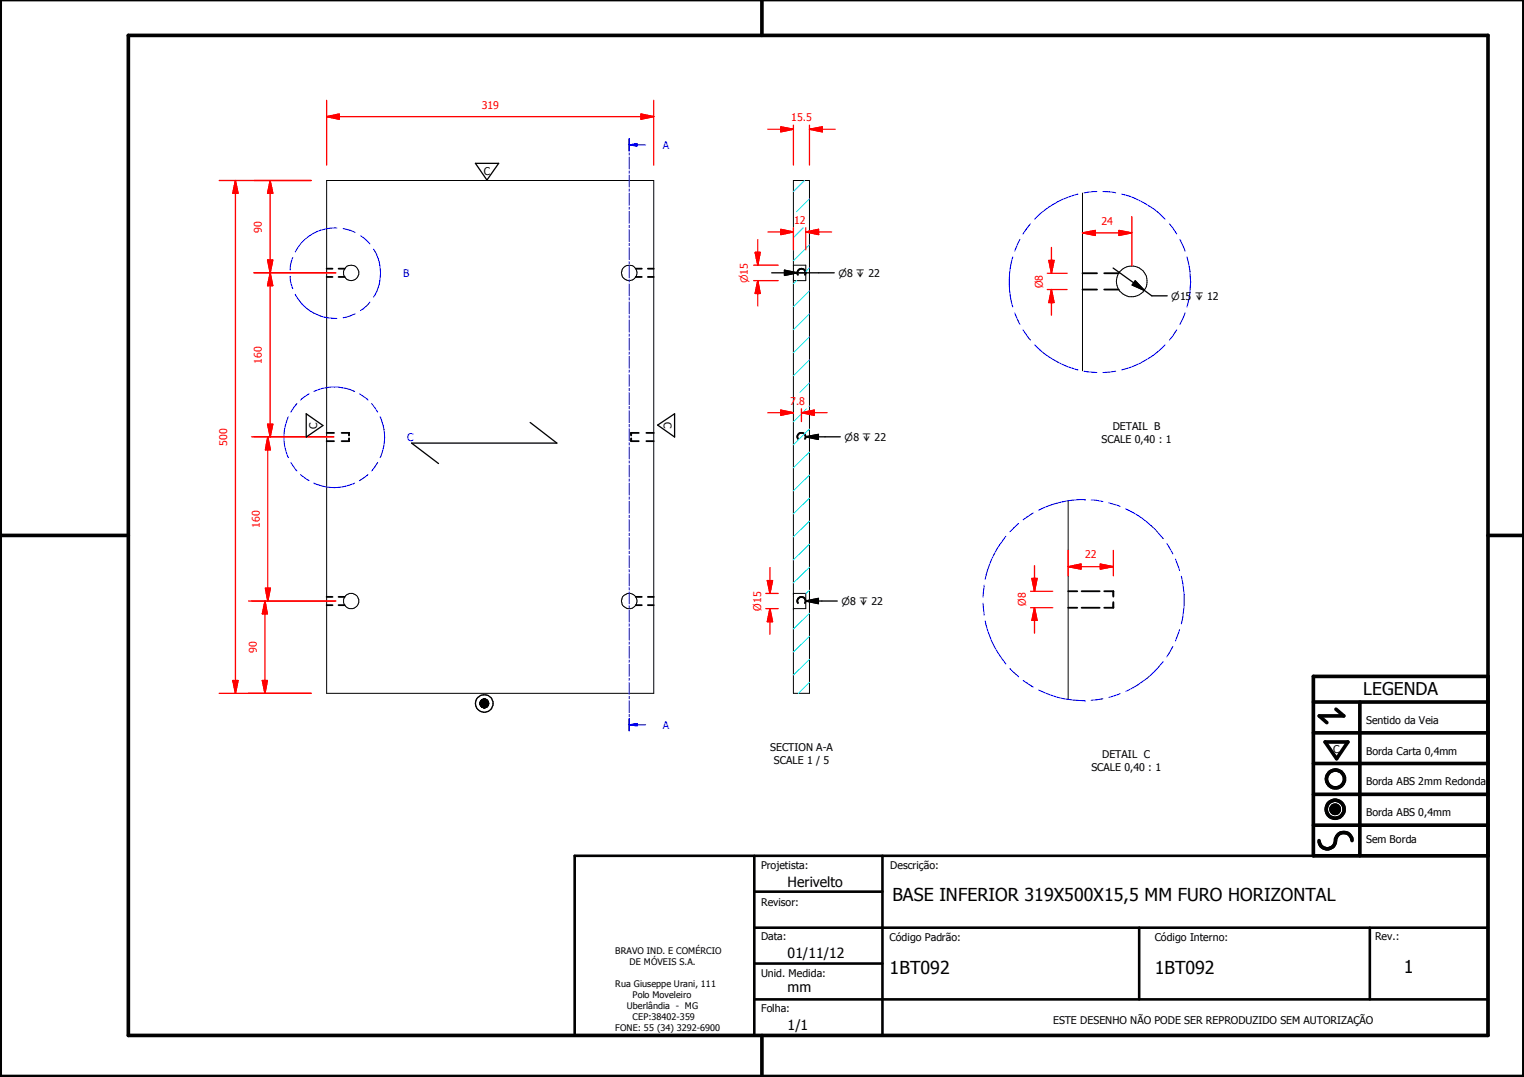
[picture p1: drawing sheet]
<svg xmlns="http://www.w3.org/2000/svg" width="297mm" height="210mm" viewBox="0 0 297 210" stroke-linecap="round" stroke-linejoin="round" font-family="sans-serif">
<g fill="#000">
<circle cx="68" cy="84.4" r=".18"/>
<circle cx="123" cy="84.4" r=".18"/>
</g>
<g fill="none" stroke="#000" stroke-width=".35">
<path d="M63.7 52.4h1.1M63.7 54h1.1M66 52.4h1.2M66 54h1.2M123.9 52.4h1.2M123.9 54h1.2M126.3 52.4h1.1M126.3 54h1.1M155.5 53.6a.78 .78 0 0 1 .7-1.2 .78 .78 0 0 1 .7 1.2M211 53.3h2.8M211 56.4h2.8M215.2 53.3h2.9"/>
<path d="M215.2 56.4h2.9M63.7 84.4h1.4M63.7 86h1.4M66.6 84.4h1.4v.5M68 85.4v.6h-1.4M123 85.4v.6h1.5M124.5 84.4h-1.5v.5M126 84.4h1.4M126 86h1.4M155.5 85.6a.8 .8 0 0 1 .7-1.3 .8 .8 0 0 1 .7 1.3M63.7 116.3h1.1M63.7 117.9h1.1"/>
<path d="M66 116.3h1.2M66 117.9h1.2M123.9 116.3h1.2M123.9 117.9h1.2M126.3 116.3h1.1M126.3 117.9h1.1M155.5 117.6a.81 .81 0 0 1 .7-1.3 .81 .81 0 0 1 .7 1.3M208.2 115.2h1.8M208.2 118.4h1.8M210.8 115.2h3.5M210.8 118.4h3.5M215.2 115.2h1.8v1.1"/>
<path d="M217 117.3v1.1h-1.8"/>
</g>
<g fill="none" stroke="#000" stroke-width=".19">
<path d="M63.7 35.2h63.7v99.9h-63.7zM154.6 35.2h3.2v99.9h-3.2zM211 37.6v34.7M154.6 51.7h2.5v3h-2.5M208.2 97.6v38.7M154.6 118.6h.1M154.6 115.7h.1M154.6 115.7h2.5v2.9h-2.5M93.6 137h1.6v.1zM93.6 137l1.6 .1h-1.6zM93.6 137.1l1.6 .1zM93.6 137.2h1.6z"/>
<path d="M93.6 137.2l1.6 .1zM93.6 137.3l1.6 .1zM93.6 136.9l1.6 .1zM93.6 137.4h1.6zM93.6 137.4l1.6 .1zM93.6 136.8l1.6 .1h-1.6zM93.6 136.8h1.6v.1zM93.6 137.5h1.6zM93.6 137.5h1.5zM93.6 136.7l1.6 .1zM93.7 137.5h1.4zM93.7 137.5l1.4 .1z"/>
<path d="M93.7 136.7h1.5zM93.7 137.6h1.4zM93.7 137.6l1.3 .1zM93.7 136.6l1.4 .1zM93.8 137.7h1.2zM93.8 136.5l1.3 .1zM93.8 136.5h1.2zM93.8 137.7l1.1 .1zM93.9 137.8h1zM93.9 137.8h.9zM93.9 136.4l1.1 .1zM93.9 136.4h1z"/>
<path d="M94 137.8h.8zM94 137.8l.7 .1zM94 136.4h.9zM94 136.4h.8zM94.1 137.9h.6zM94.1 136.3l.7 .1zM94.1 136.3h.6zM94.1 137.9h.5zM94.2 137.9h.4zM94.2 137.9l.3 .1zM94.2 136.3h.5zM94.2 136.3h.4z"/>
<path d="M94.3 138h.2zM94.3 136.3h.3zM94.3 136.3h.2zM259.4 157.6l1.6 .1zM259.4 157.7l1.6 .1zM259.4 157.8l1.6 .1zM259.4 157.9h1.6v.1zM259.4 157.9l1.6 .1h-1.5zM259.4 157.6h1.6zM259.5 158h1.5zM259.5 158l1.4 .1zM259.5 157.5l1.5 .1z"/>
<path d="M259.5 158.1h1.4zM259.5 157.4l1.5 .1zM259.5 158.1l1.4 .1zM259.5 157.3l1.4 .1zM259.6 158.2h1.3zM259.6 158.2h1.2zM259.6 157.2l1.3 .1zM259.6 158.2l1.2 .1zM259.6 157.2h1.3zM259.7 158.3h1.1zM259.7 158.3l1 .1zM259.7 157.1l1.1 .1z"/>
<path d="M259.7 157.1h1.1zM259.8 158.4h.9zM259.8 158.4h.8zM259.8 157.1h1zM259.8 157.1h.9zM259.8 158.4l.8 .1zM259.8 157l.9 .1zM259.8 157h.8zM259.9 158.5h.7zM259.9 158.5h.6zM259.9 157h.7zM260 158.5h.5z"/>
<path d="M260 158.5h.4zM260 157h.6zM260.1 158.5h.3zM260.1 158.5h.2zM260.1 156.9l.4 .1zM260.1 156.9h.3zM260.1 156.9h.2z"/>
<circle cx="68.4" cy="53.2" r="1.51"/>
<circle cx="122.7" cy="53.2" r="1.49"/>
<circle cx="220.6" cy="54.8" r="2.99"/>
<circle cx="68.4" cy="117.1" r="1.49"/>
<circle cx="122.7" cy="117.1" r="1.5"/>
</g>
<g fill="#000">
<path d="M93.6 136.9l1.6 .1zM93.6 136.8l1.6 .1h-1.6zM93.6 136.8h1.6v.1zM93.6 136.7l1.6 .1zM93.7 136.7h1.5zM93.7 136.6l1.4 .1zM93.8 136.5l1.3 .1zM93.8 136.5h1.2zM93.9 136.4l1.1 .1zM93.9 136.4h1zM94 136.4h.9zM94 136.4h.8z"/>
<path d="M94.1 136.3l.7 .1zM94.1 136.3h.6zM94.2 136.3h.5zM94.2 136.3h.4zM94.3 136.3h.3zM94.3 136.3h.2zM94.2 137.9l.3 .1zM94.3 138h.2zM94.1 137.9h.5zM94.2 137.9h.4zM94.1 137.9h.6zM94 137.8l.7 .1z"/>
<path d="M93.9 137.8h.9zM94 137.8h.8zM93.8 137.7l1.1 .1zM93.9 137.8h1zM93.8 137.7h1.2zM93.7 137.6l1.3 .1zM93.7 137.5l1.4 .1zM93.7 137.6h1.4zM93.6 137.5h1.5zM93.7 137.5h1.4zM93.6 137.4l1.6 .1zM93.6 137.5h1.6z"/>
<path d="M93.6 137.2l1.6 .1zM93.6 137.3l1.6 .1zM93.6 137.4h1.6zM93.6 137h1.6v.1zM93.6 137l1.6 .1h-1.6zM93.6 137.1l1.6 .1zM93.6 137.2h1.6zM259.4 157.6h1.6zM259.5 157.5l1.5 .1zM259.5 157.4l1.5 .1zM259.5 157.3l1.4 .1zM259.6 157.2l1.3 .1z"/>
<path d="M259.6 157.2h1.3zM259.7 157.1l1.1 .1zM259.7 157.1h1.1zM259.8 157.1h1zM259.8 157.1h.9zM259.8 157l.9 .1zM259.8 157h.8zM259.9 157h.7zM260 157h.6zM260.1 156.9l.4 .1zM260.1 156.9h.3zM260.1 156.9h.2z"/>
<path d="M260.1 158.5h.2zM260 158.5h.4zM260.1 158.5h.3zM259.9 158.5h.6zM260 158.5h.5zM259.8 158.4l.8 .1zM259.9 158.5h.7zM259.8 158.4h.8zM259.7 158.3l1 .1zM259.8 158.4h.9zM259.6 158.2l1.2 .1zM259.7 158.3h1.1z"/>
<path d="M259.6 158.2h1.2zM259.5 158.1l1.4 .1zM259.6 158.2h1.3zM259.5 158l1.4 .1zM259.5 158.1h1.4zM259.4 157.9l1.6 .1h-1.5zM259.5 158h1.5zM259.4 157.6l1.6 .1zM259.4 157.7l1.6 .1zM259.4 157.8l1.6 .1zM259.4 157.9h1.6v.1z"/>
</g>
<g fill="none" stroke="#000" stroke-width=".71">
<path d="M148.5 0v6.9M297 -.1v209.9h-297v-209.9M25 6.9h265v194.9h-265zM0 104.4h25M290 104.4h7M256 136.8h34M260.4 138.2l1.5 1.3h-4.8l1.5 1.3M265 136.8v30M290 131.8h-34v35h34M256 154.8h34M256 148.8h34M256 142.8h34"/>
<path d="M258.3 144.6h4.4l-2.2 3.3zM256 160.8h34M257.1 163.8a1.62 1.62 0 0 0 1.8 1.6 1.62 1.62 0 0 0 1.4-1.9 1.63 1.63 0 0 1 1.7-1.2 1.63 1.63 0 0 1 1.5 1.5M148.5 201.8v8"/>
<circle cx="260.2" cy="157.7" r="1.76"/>
<circle cx="260.2" cy="157.7" r=".82"/>
<circle cx="260.3" cy="151.8" r="1.76"/>
</g>
<path d="M112 166.8h178v35h-178zM147 173.8h25M147 166.8v35M172 166.8v35M147 194.8h143M147 180.8h143M147 187.8h25M222 180.8v14M267 180.8v14" fill="none" stroke="#000" stroke-width=".51"/>
<g fill="none" stroke="#00f" stroke-width=".19">
<path d="M122.6 27.1v2.3M122.6 29.8v.4M122.6 30.6v2.3M122.6 33.3v.5M122.6 34.1v2.3M122.6 36.8v.5M122.6 37.6v2.4M122.6 28.2h1.6M122.6 40.4v.4M122.6 41.2v2.3M122.6 43.9v.5M122.6 44.7v2.4"/>
<path d="M122.6 47.4v.5M122.6 48.3v2.3M122.6 51v.4M122.6 51.8v2.3M122.6 54.5v.4M122.6 55.3v2.4M122.6 58v.5M122.6 58.8v2.4M122.6 61.6v.4M122.6 62.4v2.3M122.6 65.1v.4M122.6 65.9v2.3"/>
<path d="M122.6 68.6v.5M122.6 69.4v2.4M122.6 72.1v.5M122.6 73v2.3M122.6 75.7v.5M122.6 76.5v2.4M122.6 79.2v.5M122.6 80.1v2.3M122.6 82.7v.5M122.6 83.6v2.3M122.6 86.3v.4M122.6 87.1v2.4"/>
<path d="M122.6 89.8v.5M122.6 90.6v2.4M122.6 93.3v.5M122.6 94.1v2.4M122.6 96.9v.4M122.6 97.7v2.3M122.6 100.4v.5M122.6 101.3v2.2M122.6 103.9v.5M122.6 104.8v2.3M122.6 107.4v.5M122.6 108.3v2.3"/>
<path d="M122.6 111v.5M122.6 111.8v2.4M122.6 114.5v.5M122.6 115.4v2.3M122.6 118.1v.4M122.6 118.9v2.3M122.6 121.6v.4M122.6 122.4v2.4M122.6 125.1v.5M122.6 125.9v2.4M122.6 128.7v.4M122.6 129.5v2.3"/>
<path d="M122.6 132.2v.4M122.6 133v2.3M122.6 135.7v.5M122.6 136.6v2.3M122.6 139.2v.5M122.6 140.1v2.3"/>
</g>
<path d="M122.6 27.1v2.3M122.6 140.1v2.3" fill="none" stroke="#00f" stroke-width=".3"/>
<path d="M122.6 28.2l1.6-.2v.5z" fill="#00f"/>
<path d="M122.6 28.2l1.6-.2v.5zM124.2 28.2h1.7M122.6 141.3h1.6" fill="none" stroke="#00f" stroke-width=".19"/>
<path d="M122.6 141.3l1.6-.3v.5z" fill="#00f"/>
<g fill="none" stroke="#00f" stroke-width=".19">
<path d="M56.6 53.8v.9l.5 1.6M57.1 50.2l-.5 1.6v.8M57.6 57.4a8.7 8.7 0 0 0 8.1 4.7M65.7 44.4a8.6 8.6 0 0 0-8.1 4.7M66.9 44.5l2.3 .8M70.3 45.9l1 .8 .8 .8M72.1 58.9l-.8 .8-1 .8M72.8 48.6a8.8 8.8 0 0 1 0 9.3M57.9 78.7l-1.2 1.6M60.2 76.8l-1.6 1.2M61.2 76.3a9.5 9.5 0 0 1 7.9 0M69.2 61.2l-2.3 .7"/>
<path d="M70.1 76.8l1.6 1.2M72.4 78.7l1.2 1.6M56.2 81.2a9.4 9.4 0 0 0 0 8M56.7 90.1l1.2 1.7M58.6 92.5l1.6 1.2M61.2 94.1a9.4 9.4 0 0 0 7.9 0M71.7 92.5l-1.6 1.2M73.6 90.1l-1.2 1.7M74.1 81.2a9.4 9.4 0 0 1 0 8M122.6 141.3l1.6-.3v.5zM124.2 141.3h1.7"/>
</g>
<g fill="none" stroke="#0ff" stroke-width=".19">
<path d="M156.8 35.2l-2.2 2.1M157.8 38.7l-2.6 2.6M155.3 54.7l-.7 .6M156.5 44.4l-1.9 1.9M157.8 56.7l-3.2 3.1M157.8 52.2l-.7 .7M157.8 47.7l-3.2 3.1M157.2 79.7l-2.6 2.5M157.8 70.1l-3.2 3.1M157.8 65.7l-3.2 3M157.8 61.2l-3.2 3.1M157.8 79.1l-.1 .1"/>
<path d="M157.8 74.6l-1.9 1.9M157.8 97.1l-3.2 3.1M157.8 92.6l-3.2 3.1M157.8 88.1l-3.2 3.1M157.8 83.6l-3.2 3.1M157.8 119.5l-3.2 3.1M157.8 115l-.7 .7M157.8 110.5l-3.2 3.1M157.8 106l-3.2 3.1M157.8 101.6l-3.2 3M157.8 133l-2.2 2.1M157.8 128.5l-3.2 3.1"/>
<path d="M157.8 124l-3.2 3.1"/>
</g>
<path d="M63.7 22.7h2.4" fill="none" stroke="#f00" stroke-width=".25"/>
<path d="M63.7 22.7l2.4-.5v1z" fill="#f00"/>
<path d="M63.7 22.7l2.4-.5v1zM124.9 22.7h2.5" fill="none" stroke="#f00" stroke-width=".25"/>
<path d="M124.9 22.2l2.5 .5-2.5 .5z" fill="#f00"/>
<path d="M63.7 19.6v12.6M127.4 19.6v12.6M66.1 22.7h58.8M124.9 22.2l2.5 .5-2.5 .5zM52.7 50.7v2.5" fill="none" stroke="#f00" stroke-width=".25"/>
<path d="M52.2 50.7h1l-.5 2.5z" fill="#f00"/>
<path d="M52.7 35.2v2.5M52.2 50.7h1l-.5 2.5z" fill="none" stroke="#f00" stroke-width=".25"/>
<path d="M52.7 35.2l.5 2.5h-1z" fill="#f00"/>
<path d="M49.5 35.2h11.2M52.7 35.2l.5 2.5h-1zM52.7 37.7v13M49.5 53.2h15.9M52.7 53.2v2.5" fill="none" stroke="#f00" stroke-width=".25"/>
<path d="M52.7 53.2l.5 2.5h-1z" fill="#f00"/>
<path d="M52.7 53.2l.5 2.5h-1zM52.7 82.7v2.4" fill="none" stroke="#f00" stroke-width=".25"/>
<path d="M52.2 82.7h1l-.5 2.4z" fill="#f00"/>
<path d="M49.5 53.2h15.9M52.7 55.7v27M49.5 85.1h15.6M52.2 82.7h1l-.5 2.4zM52.2 114.6v2.5" fill="none" stroke="#f00" stroke-width=".25"/>
<path d="M51.7 114.6h1l-.5 2.5z" fill="#f00"/>
<path d="M52.2 85.1v2.6M51.7 114.6h1l-.5 2.5z" fill="none" stroke="#f00" stroke-width=".25"/>
<path d="M52.2 85.1l.5 2.6h-1z" fill="#f00"/>
<path d="M49 85.1h16.1M52.2 85.1l.5 2.6h-1zM52.2 87.7v26.9M49 117.1h16.4M51.6 132.6v2.5" fill="none" stroke="#f00" stroke-width=".25"/>
<path d="M51.1 132.6h1l-.5 2.5z" fill="#f00"/>
<path d="M51.6 117.1v2.5M51.1 132.6h1l-.5 2.5z" fill="none" stroke="#f00" stroke-width=".25"/>
<path d="M51.6 117.1l.5 2.5h-1z" fill="#f00"/>
<path d="M48.5 117.1h16.9M51.6 117.1l.5 2.5h-1zM51.6 119.6v13M45.9 132.6v2.5M48.5 135.1h12.2" fill="none" stroke="#f00" stroke-width=".25"/>
<path d="M45.4 132.6h1l-.5 2.5z" fill="#f00"/>
<path d="M45.9 35.2v2.5M45.4 132.6h1l-.5 2.5z" fill="none" stroke="#f00" stroke-width=".25"/>
<path d="M45.9 35.2l.5 2.5h-1z" fill="#f00"/>
<path d="M42.7 35.2h18M45.9 35.2l.5 2.5h-1zM45.9 37.7v94.9M157.8 25.2h2.5M42.7 135.1h18" fill="none" stroke="#f00" stroke-width=".25"/>
<g fill="none" stroke="#000" stroke-width=".25">
<path d="M92.7 31.8h4.5l-2.3 3.3zM59.7 80.6l3.2 2.3-3.2 2.3zM103.3 82.3l5.2 4.1h-28.3l5.3 3.9M128.2 82.8l3.3-2.2v4.6z"/>
<circle cx="94.4" cy="137.1" r=".85"/>
<circle cx="94.4" cy="137.1" r="1.71"/>
</g>
<path d="M157.8 25.2l2.5-.5v1z" fill="#f00"/>
<path d="M152.2 25.2h2.4M157.8 25.2l2.5-.5v1z" fill="none" stroke="#f00" stroke-width=".25"/>
<path d="M152.2 24.7l2.4 .5-2.4 .5z" fill="#f00"/>
<path d="M149.6 25.2h2.6M152.2 24.7l2.4 .5-2.4 .5zM154.6 24.4v7.8M157.8 24.4v7.8M160.3 25.2h2.5M152.2 45.2h2.4" fill="none" stroke="#f00" stroke-width=".25"/>
<path d="M152.2 44.7l2.4 .5-2.4 .5z" fill="#f00"/>
<path d="M152.2 44.7l2.4 .5-2.4 .5zM157.1 45.2h2.5" fill="none" stroke="#f00" stroke-width=".25"/>
<path d="M157.1 45.2l2.5-.5v1z" fill="#f00"/>
<path d="M149.6 45.2h2.6M154.6 44.4v4.3M157.1 45.2l2.5-.5v1zM157.1 44.4v4.3M159.6 45.2h2.5M152.2 80.4h2.4" fill="none" stroke="#f00" stroke-width=".25"/>
<path d="M152.2 79.9l2.4 .5-2.4 .5z" fill="#f00"/>
<path d="M152.2 79.9l2.4 .5-2.4 .5zM156.2 80.4h2.5" fill="none" stroke="#f00" stroke-width=".25"/>
<path d="M156.2 80.4l2.5-.5v1z" fill="#f00"/>
<path d="M156.2 79.7v2.5M149.6 80.4h2.6M156.2 80.4l2.5-.5v1zM158.7 80.4h2.5M150.1 118.6v2.6" fill="none" stroke="#f00" stroke-width=".25"/>
<path d="M150.1 118.6l.5 2.6h-1z" fill="#f00"/>
<path d="M150.1 118.6l.5 2.6h-1zM150.1 113.2v2.5" fill="none" stroke="#f00" stroke-width=".25"/>
<path d="M149.6 113.2h1l-.5 2.5z" fill="#f00"/>
<path d="M147.7 49.2v2.5M149.3 118.6h2.4M149.3 115.7h2.4M149.6 113.2h1l-.5 2.5zM150.1 110.6v2.6M150.1 121.2v2.4" fill="none" stroke="#f00" stroke-width=".25"/>
<path d="M147.2 49.2h1l-.5 2.5z" fill="#f00"/>
<path d="M147.2 49.2h1l-.5 2.5zM147.7 54.7v2.5" fill="none" stroke="#f00" stroke-width=".25"/>
<path d="M147.7 54.7l.5 2.5h-1z" fill="#f00"/>
<path d="M146.9 51.7h4.8M146.9 54.7h4.8M147.7 54.7l.5 2.5h-1zM147.7 46.7v2.5M147.7 57.2v2.4M218.1 45.4h2.5" fill="none" stroke="#f00" stroke-width=".25"/>
<path d="M150.4 53.2h12.2M152.9 52.7l2.5 .5-2.5 .5zM157 85.1l2.5-.4v.9zM157 85.1h6.8M157 117.1l2.5-.5v1zM157 117.1h6.2" fill="none" stroke="#000" stroke-width=".25"/>
<path d="M152.9 52.7l2.5 .5-2.5 .5zM157 85.1l2.5-.4v.9zM157 117.1l2.5-.5v1z" fill="#000"/>
<g fill="none" stroke="#00f" stroke-width=".19">
<path d="M210.1 37.8a17.2 17.2 0 0 0-8.4 4.9M213.8 37.3l-2.5 .3M215 37.3l2.5 .3M218.6 37.8a17.3 17.3 0 0 1 8.5 4.9M197.4 50.1a17.7 17.7 0 0 0 0 9.7M198.8 46.7l-1 2.2M200.9 43.6l-1.5 2M227.9 43.6l1.5 2M230 46.7l1 2.2M231.3 50.1a16.8 16.8 0 0 1 0 9.7M197.8 61l1 2.2M199.4 64.3l1.5 2"/>
<path d="M201.7 67.2a18.3 18.3 0 0 0 8.4 4.9M211.3 72.3l2.5 .3M217.5 72.3l-2.5 .3M227.1 67.2a17.5 17.5 0 0 1-8.5 4.9M229.4 64.3l-1.5 2M231 61l-1 2.2M201.4 100l-2 1.3M211.5 97.4h.1M211.5 97.4a19.5 19.5 0 0 0-9.1 2M212.7 97.5l2.3 .2M216.1 98l2.3 .7M219.4 99.2a20 20 0 0 1 7.3 5.8"/>
<path d="M191.6 117.6l.2 2.3M191.8 114l-.2 2.4M196 104.5a20 20 0 0 0-4 8.4M198.5 102l-1.7 1.6M227.4 105.9l1.2 2M229.1 109l.8 2.2M230.2 112.3a18.8 18.8 0 0 1 0 9.3M192 121a20 20 0 0 0 4 8.4M196.8 130.3l1.7 1.6M199.4 132.6l2 1.3M202.4 134.5a19.4 19.4 0 0 0 9.1 2.1M211.5 136.6h.1"/>
<path d="M215 136.2l-2.3 .3M218.4 135.2l-2.3 .7M226.7 128.9a19.8 19.8 0 0 1-7.3 5.8M228.6 126l-1.2 2M229.9 122.7l-.8 2.2"/>
</g>
<path d="M218.1 44.9l2.5 .5-2.5 .5z" fill="#f00"/>
<path d="M211 45.4h2.5M218.1 44.9l2.5 .5-2.5 .5z" fill="none" stroke="#f00" stroke-width=".25"/>
<path d="M211 45.4l2.5-.5v1z" fill="#f00"/>
<path d="M211 45.4l2.5-.5v1zM213.5 45.4h4.6M220.6 42.2v9.7M208.2 110.4h2.5" fill="none" stroke="#f00" stroke-width=".25"/>
<path d="M208.2 110.4l2.5-.5v1z" fill="#f00"/>
<path d="M208.2 110.4l2.5-.5v1zM214.5 110.4h2.5" fill="none" stroke="#f00" stroke-width=".25"/>
<path d="M214.5 109.9l2.5 .5-2.5 .5z" fill="#f00"/>
<path d="M201.6 118.4v2.5M208.2 107.3v4.9M210.7 110.4h3.8M214.5 109.9l2.5 .5-2.5 .5zM217 107.3v4.9" fill="none" stroke="#f00" stroke-width=".25"/>
<path d="M201.6 118.4l.5 2.5h-1z" fill="#f00"/>
<path d="M201.6 118.4l.5 2.5h-1zM201.6 112.7v2.5" fill="none" stroke="#f00" stroke-width=".25"/>
<path d="M201.1 112.7h1l-.5 2.5z" fill="#f00"/>
<path d="M204.9 56.4v2.6M200.9 115.2h4.3M200.9 118.4h4.3M201.1 112.7h1l-.5 2.5zM201.6 110.2v2.5M201.6 120.9v2.5" fill="none" stroke="#f00" stroke-width=".25"/>
<path d="M204.9 56.4l.5 2.6h-1z" fill="#f00"/>
<path d="M204.9 56.4l.5 2.6h-1zM204.9 50.8v2.5" fill="none" stroke="#f00" stroke-width=".25"/>
<path d="M204.4 50.8h1l-.5 2.5z" fill="#f00"/>
<path d="M204.1 53.3h3.9M204.1 56.4h3.9M204.4 50.8h1l-.5 2.5zM204.9 48.2v2.6M204.9 59v2.4" fill="none" stroke="#f00" stroke-width=".25"/>
<path d="M217 52.2l6.1 4.4M221.3 54.7l1.8 1.9-2.4-1.1zM223.1 56.6l1.4 1.1h3" fill="none" stroke="#000" stroke-width=".25"/>
<path d="M221.3 54.7l1.8 1.9-2.4-1.1z" fill="#000"/>
<g font-size="3.5">
<text x="173.9" y="175.7">BASE INFERIOR 319X500X15,5 MM FURO HORIZONTAL</text>
<text x="173.4" y="189.7">1BT092</text>
<text x="225.1" y="189.7">1BT092</text>
<text x="273.6" y="189.7">1</text>
</g>
<text font-size="3.4" x="265.7" y="135.4">LEGENDA</text>
<g font-size="2.7">
<text x="153.5" y="172.8">Herivelto</text>
<text x="153.5" y="186.6">01/11/12</text>
<text x="153.5" y="193.4">mm</text>
<text x="153.5" y="200.8">1/1</text>
</g>
<g font-size="2.1" fill="#f00">
<text x="93.9" y="21.2">319</text>
<text x="154.2" y="23.6">15.5</text>
<text x="51.1" y="45.3" transform="rotate(-90 51.1 45.3)">90</text>
<text x="154.8" y="43.6">12</text>
<text x="214.7" y="43.9">24</text>
<text x="203.2" y="56.2" transform="rotate(-90 203.2 56.2)">Ø8</text>
<text x="51.1" y="70.9" transform="rotate(-90 51.1 70.9)">160</text>
<text x="154" y="78.9">7.8</text>
<text x="44.3" y="86.9" transform="rotate(-90 44.3 86.9)">500</text>
<text x="50.6" y="102.9" transform="rotate(-90 50.6 102.9)">160</text>
<text x="211.5" y="108.8">22</text>
<text x="148.4" y="119" transform="rotate(-90 148.4 119)">Ø15</text>
<text x="199.9" y="118.1" transform="rotate(-90 199.9 118.1)">Ø8</text>
<text x="50" y="127.3" transform="rotate(-90 50 127.3)">90</text>
</g>
<g font-size="2.1" fill="#00f">
<text x="129.2" y="29">A</text>
<text x="78.6" y="54">B</text>
<text x="79.4" y="86">C</text>
<text x="129.2" y="142">A</text>
</g>
<g font-size="2.1">
<text x="94.3" y="34">C</text>
<text x="61.8" y="83.6" transform="rotate(-90 61.8 83.6)">C</text>
<text x="129.4" y="82.3" transform="rotate(90 129.4 82.3)">C</text>
<text x="216.9" y="83.9">DETAIL B</text>
<text x="214.7" y="86.4">SCALE 0,40 : 1</text>
<text x="266.3" y="141.1">Sentido da Veia</text>
<text x="150.1" y="146.4">SECTION A-A</text>
<text x="150.8" y="148.9">SCALE 1 / 5</text>
<text x="214.8" y="147.8">DETAIL C</text>
<text x="259.8" y="146.7">C</text>
<text x="266.3" y="147.2">Borda Carta 0,4mm</text>
<text x="212.7" y="150.3">SCALE 0,40 : 1</text>
<text x="266.3" y="153.1">Borda ABS 2mm Redonda</text>
<text x="266.3" y="159">Borda ABS 0,4mm</text>
<text x="266.3" y="164.4">Sem Borda</text>
<text x="148.4" y="169.3">Projetista:</text>
<text x="173.5" y="169.5">Descrição:</text>
<text x="148.4" y="176.6">Revisor:</text>
<text x="148.4" y="183.2">Data:</text>
<text x="173.4" y="183.3">Código Padrão:</text>
<text x="225.1" y="183.3">Código Interno:</text>
<text x="268" y="183.2">Rev.:</text>
<text x="148.4" y="190.5">Unid. Medida:</text>
<text x="148.4" y="197.2">Folha:</text>
<text x="205.3" y="199.5">ESTE DESENHO NÃO PODE SER REPRODUZIDO SEM AUTORIZAÇÃO</text>
</g>
<g font-size="1.9">
<text x="163.4" y="54">⌀8 ↧ 22</text>
<text x="228.3" y="58.4">⌀15 ↧ 12</text>
<text x="164.6" y="85.9">⌀8 ↧ 22</text>
<text x="164" y="117.9">⌀8 ↧ 22</text>
</g>
<text font-size="1.9" fill="#f00" x="145.8" y="55.2" transform="rotate(-90 145.8 55.2)">⌀15</text>
<g font-size="1.8">
<text x="119.9" y="186">BRAVO IND. E COMÉRCIO</text>
<text x="122.7" y="188.1">DE MÓVEIS S.A.</text>
<text x="119.9" y="192.4">Rua Giuseppe Urani, 111</text>
<text x="122.2" y="196.7">Uberlândia - MG</text>
<text x="123.3" y="194.6">Polo Moveleiro</text>
<text x="119.9" y="201">FONE: 55 (34) 3292-6900</text>
<text x="123.3" y="198.8">CEP:38402-359</text>
</g>
</svg>
